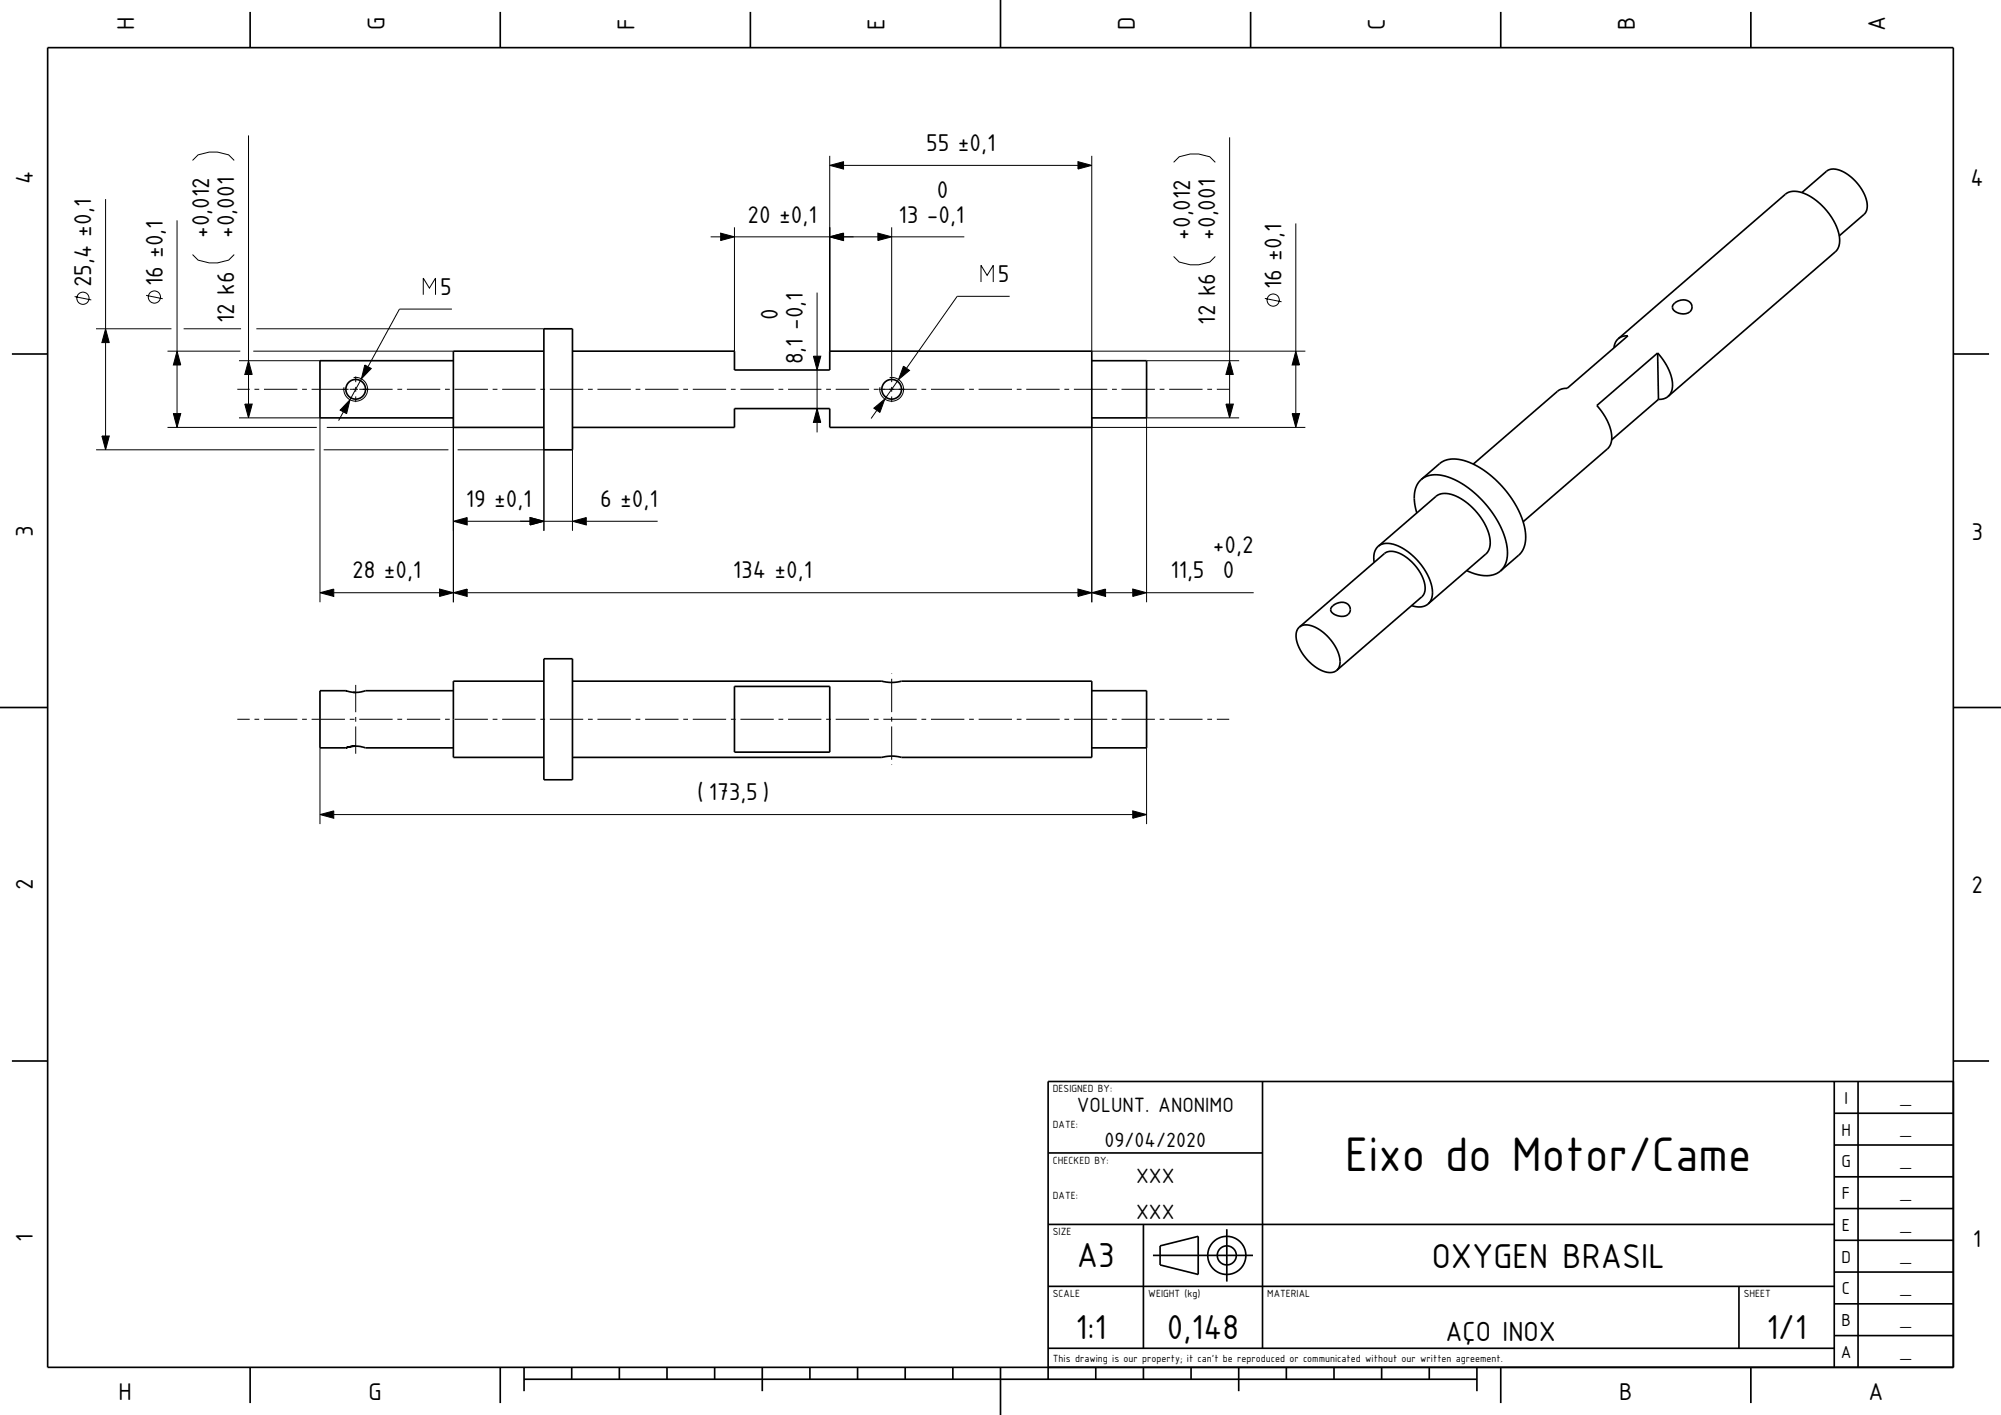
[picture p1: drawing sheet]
<svg xmlns="http://www.w3.org/2000/svg" width="420mm" height="297mm" viewBox="0 0 420 297" stroke-linecap="round" stroke-linejoin="round" font-family="sans-serif">
<g fill="none" stroke="#000" stroke-width=".21">
<path d="M40.4 33.7l1.2-1.2 2.3-.6h1.8l2.3 .6 1.2 1.2M52.2 28.4v47.3M174.2 34.7l2.9-.8v1.6zM174.2 32.7v41M177.1 34.7h49.2M226.3 33.9l2.9 .8-2.9 .8zM229.2 32.7v41h44.8M246.3 34.1l1.2-1.2 2.3-.6h1.8l2.3 .6 1.2 1.2M258.1 28.8v46.9M22.2 41.8v27.2M37.2 46.3v27.4M40.4 53.4l1.2 1.2 2.3 .6h1.8l2.3-.6 1.2-1.2"/>
<path d="M149.2 49.7h2.1M151.3 48.9l2.9 .8-2.9 .8zM154.2 47.7v26M154.2 49.7h20M174.2 49.7l2.9-.8v1.6zM177.1 49.7h7.2M184.3 48.9l2.9 .8-2.9 .8zM187.2 47.7v32.5M187.2 49.7h15.2M205.9 59.2v-3.5l1.3 2.1 1.3-2.1v3.5M246.3 53.8l1.2 1.2 2.3 .6h1.8l2.3-.6 1.2-1.2M272 46.9v26.8"/>
<path d="M15.7 62.3l3.5 .7M20.2 69h15.8M22.2 69l.7 2.9h-1.5zM22.2 71.9v19.6M30.7 62l3.5 .7M35.2 73.7h15.2M37.2 73.7l.7 2.9h-1.5zM37.2 76.6v10.2M38.5 69h12.1M50.2 75.7h17M52.2 75.7l.7 2.9h-1.5zM52.2 78.6v6.2"/>
<path d="M53.2 73.7h42M53.8 69h60.4M74.2 79.2a2.5 2.5 0 0 1 3 2.4 2.5 2.5 0 0 1-2.7 2.6 2.5 2.5 0 0 1-2.3-2.9M74.7 79v1.2M75.9 79.5l-2.4 4.4M76.6 76.6l1.3 .7-2 2.2zM88.8 61.9v-3.5l1.3 2.1 1.3-2.1v3.5M94.9 64.9h-11.1l-6.6 12.1M170.7 74.8h1.6l-.8 2.9zM171.5 61.4v13.4M171.5 77.7v8.1M186.7 79.2a2.5 2.5 0 0 1 3 2.4 2.5 2.5 0 0 1-2.7 2.6 2.5 2.5 0 0 1-2.3-2.9"/>
<path d="M188.6 79.7l-2.9 4.1M189.6 76.9l1.3 .8-2.3 2zM211.9 62.2h-11l-10.6 15.1M240.7 75.7h19.4M258.1 75.7l.8 2.9h-1.6zM258.1 78.6v6.2M265.5 62.6l3.5 .7M272 73.7l.8 2.9h-1.6zM272 76.6v10.2M20.2 94.4h45.8M21.4 91.5h1.5l-.7 2.9zM35.2 89.7h31.3"/>
<path d="M36.4 86.8h1.5l-.7 2.9zM49.8 81.7h2.6M50.2 87.7h17v38.7M51.4 84.8h1.5l-.7 2.9zM53.4 81.7h1M55.4 81.7h7M63.4 81.7h1M65.4 81.7h7.8M67.9 94.4h26.2M68.6 89.7h26.6M72.1 86.4l-1 1.9M73.4 81.7h1.8"/>
<path d="M73.5 83.9l-.7 2.9-1.4-.7zM74.7 81.2v1M74.7 83.2v1.2M75.4 81.7h7M83.4 81.7h1M85.4 81.7h7M93.4 81.7h1M95.2 87.7v38.7M95.4 81.7h7M96.1 94.4h18.1v17M103.4 81.7h1M105.4 81.7h7"/>
<path d="M113.4 81.7h1M115.4 81.7h7M120.2 94.4v17M123.4 81.7h1M125.4 81.7h7M133.4 81.7h1M135.4 81.7h7M143.4 81.7h1M145.4 81.7h7M153.4 81.7h1M155.4 81.7h7M163.4 81.7h1"/>
<path d="M165.4 81.7h7M171.5 85.8l.8 2.9h-1.6zM171.5 88.7v2.1M173.4 81.7h1M175.4 81.7h7M183.4 81.7h1M183.4 85.7l2.3-1.9-1 2.8zM184.1 86.1l-1.3 1.7M184.5 81.7h7.9M187.2 81.2v1M187.2 83.2v1.2M193.4 81.7h1"/>
<path d="M195.4 81.7h7M203.4 81.7h1M205.4 81.7h7M213.4 81.7h1M215.4 81.7h7M223.4 81.7h1M225.4 81.7h7M229.2 89.7h44.8M229.2 87.7v38.7M233.4 81.7h1M235.4 81.7h7M243.4 81.7h1"/>
<path d="M245.4 81.7h7M253.4 81.7h1M255.4 81.7h2.6M257.3 84.8h1.6l-.8 2.9zM260.1 87.7h-19.4v38.7M271.2 86.8h1.6l-.8 2.9zM95.2 109.4l2.9-.8v1.6zM98.1 109.4h13.2M111.3 108.6l2.9 .8-2.9 .8zM114.2 109.4h6M120.2 109.4l2.9-.8v1.6zM123.1 109.4h14.9"/>
<path d="M67.2 124.4l2.9-.8v1.6zM70.1 124.4h22.2M92.3 123.6l2.9 .8-2.9 .8zM95.2 124.4l2.9-.8v1.6zM98.1 124.4h128.2M226.3 123.6l2.9 .8-2.9 .8zM229.2 124.4l2.9-.8v1.6zM232.1 124.4h5.7M237.8 123.6l2.9 .8-2.9 .8zM240.7 124.4h22.4M49.8 151h2.6M53.4 151h1"/>
<path d="M55.4 151h7M63.4 151h1M65.4 151h7M67.2 157v16M73.4 151h1M74.7 143.8v5.7M74.7 150.5v1M74.7 152.5v5.7M75.4 151h7M83.4 151h1M85.4 151h7M93.4 151h1"/>
<path d="M95.4 151h7M103.4 151h1M105.4 151h7M113.4 151h1M115.4 151h7M123.4 151h1M125.4 151h7M133.4 151h1M135.4 151h7M143.4 151h1M145.4 151h7M153.4 151h1"/>
<path d="M155.4 151h7M163.4 151h1M165.4 151h7M173.4 151h1M175.4 151h7M183.4 151h1M185.4 151h7M187.2 141.4v.1M187.2 142.5v7M187.2 150.5v1M187.2 152.5v7M193.4 151h1"/>
<path d="M195.4 151h7M203.4 151h1M205.4 151h7M213.4 151h1M215.4 151h7M223.4 151h1M225.4 151h7M233.4 151h1M235.4 151h7M240.7 157v16M243.4 151h1M245.4 151h7"/>
<path d="M253.4 151h1M255.4 151h2.6M67.2 171l2.9-.8v1.5zM70.1 171h167.7M187.2 160.5v.1M237.8 170.2l2.9 .8-2.9 .7z"/>
<circle cx="17.4" cy="62.6" r="1.28"/>
<circle cx="32.4" cy="62.3" r="1.28"/>
<circle cx="267.2" cy="63" r="1.28"/>
</g>
<g fill="none" stroke="#000" stroke-width=".35">
<path d="M10 10h400v277h-400zM52.5 2.5v7.5M105 2.5v7.5M157.5 2.5v7.5M210 0v10M262.5 2.5v7.5M315 2.5v7.5M367.5 2.5v7.5M378.2 40.4l5.2-4.5a3.6 3.6 0 0 1 4.1 .5 9 9 0 0 1 4.4 7.2l-.2 .8-.4 .5-5.2 4.6M2.5 74.3h7.5M95.2 75.7h-28v12h28M114.2 69h6v25.4h-6z"/>
<path d="M114.2 73.7h-19v16h19M120.2 73.7h34v4h20v-4h55v16h-55v-3.9h-20v3.9h-34M229.2 75.7h11.5v12h-11.5M339.7 71.1l.8-.5 1.2-.1-12.8 11-1 .1-1 .5-17.7 15.3M339.7 71.1l35-30.3a4.3 4.3 0 0 1 4.9 .2l1.5 1 1.7 1.5 1.4 1.7 1 1.7a5.5 5.5 0 0 1 .3 5.7l-35.4 30.6M339.7 71.1l-.7 .9-.2 1M347.9 74.1l-12.7 11 1 1.3 1 1.6a5.8 5.8 0 0 1 .5 5.8l-18 15.7M347.9 74.1l1.2 1.5 1 1.6a5.6 5.6 0 0 1 .3 5.7l-.3 .3M347.9 74.1l.2 9.7M351.5 63.6a2.31 2.31 0 0 1 3.6 .4 1.5 1.5 0 0 1-1.7 1.9 1.95 1.95 0 0 1-2.4-1.6zM410 74.3h7.5M348.1 83.8l-9.8 8.5"/>
<path d="M350.1 83.2l-.9 .5-1.1 .1M289.3 114.7l12.1-10.5a4.5 4.5 0 0 1 5.1 .4l1.5 1 1.6 1.5 1.1 1.4 1.1 1.8a5.6 5.6 0 0 1 .3 5.7l-12.4 10.8M289.3 114.7a3.6 3.6 0 0 0-.9 3.3M289.3 114.7a4.3 4.3 0 0 1 4.8 .2l1.5 1 1.7 1.4 1.4 1.8 1 1.6a5.7 5.7 0 0 1 .4 5.7l-.4 .4M298.3 100.6l4.4-3.6 1.3-.5 1.7-.1 2.5 .6 2.5 1.2 2.6 2 2.3 2.2 1.9 2.6 1.5 2.7 .9 2.7 .3 2.6-.2 1.7-.8 1.4-4.3 3.7M298.3 100.6l1.1-.6 1.6-.3 1.5 .1 1.9 .5 1.9 .9 1.9 1.2 1.8 1.5 1.8 1.8 1.4 1.8 1.4 2.3 .9 2 .7 2.1 .2 1.8-.1 1.7-.5 1.4-.9 1M298.3 100.6l-.9 1.2-.5 1.6v1.9l.5 2.4M307.9 119.8l2 .7 2.1 .3 1.6-.2 1.3-.8M114.2 138.3h6v25.4h-6zM272.7 131.6l17.9-15.4a3.6 3.6 0 0 1 4.1 .5 9.1 9.1 0 0 1 4.4 7.2l-.2 .7-.5 .7-17.8 15.4M272.7 131.6a3.7 3.7 0 0 0 0 4.3 9.1 9.1 0 0 0 6.3 5.3l.9-.1 .7-.4M272.7 131.6a3.6 3.6 0 0 1 4.2 .5 9 9 0 0 1 4.4 7.2l-.2 .7-.5 .7"/>
<path d="M279.8 127.1a2.4 2.4 0 0 1 3.4 0 1.51 1.51 0 0 1-.1 1.7 1.51 1.51 0 0 1-1.6 .6 2.22 2.22 0 0 1-2.2-1.4l.1-.4zM299.7 126.8a3.5 3.5 0 0 1-3.4 .3M0 148.5h10M72.6 157l2.1-.4zM72.6 145h-5.4v12h5.4M74.1 145.3h.5M74.7 156.6l2 .4h18.5M95.2 145h-18.5a6 6 0 0 1-4.1 0h.1M114.2 143h-19v16h19M120.2 143h64.9a8 8 0 0 0 4.1 0h40v16h-40a8 8 0 0 0-4.1 0h-64.9M154.2 144.1h20v13.8h-20zM229.2 145h11.5v12h-11.5"/>
<path d="M410 148.5h10M2.5 222.7h7.5M265 227v56M385 233.7h25M385 227v60M390 227v60M410 222.7h7.5M410 227h-190v62.5M220 257h165M220 242h45M240 257v26M257.5 258v11"/>
<path d="M385 253.7h25M385 247h25M385 240.3h25M220 270h165M242 263.5h21M243.5 261.5l8-2v8l-8-2zM365 270v13M385 273.7h25M385 267h25M385 260.3h25M52.5 287v7.5M105 287v7.5"/>
<path d="M110 289.5h200M110 287v5M120 287v2.5M130 287v2.5M140 287v2.5M150 287v2.5M160 287v5M170 287v2.5M180 287v2.5M190 287v2.5M200 287v2.5M210 287v10"/>
<path d="M220 283h165M230 287v2.5M240 287v2.5M250 287v2.5M260 287v5M270 287v2.5M280 287v2.5M290 287v2.5M300 287v2.5M310 287v5M315 287v7.5M367.5 287v7.5"/>
<path d="M385 280.3h25"/>
<circle cx="74.7" cy="81.7" r="2.07"/>
<circle cx="187.2" cy="81.7" r="2.07"/>
<circle cx="257.5" cy="263.5" r="2"/>
<circle cx="257.5" cy="263.5" r="4"/>
</g>
<g fill="#000">
<path d="M174.2 34.7l2.9-.8v1.6z" fill-rule="evenodd"/>
<path d="M226.3 33.9l2.9 .8-2.9 .8z" fill-rule="evenodd"/>
<path d="M151.3 48.9l2.9 .8-2.9 .8z" fill-rule="evenodd"/>
<path d="M174.2 49.7l2.9-.8v1.6z" fill-rule="evenodd"/>
<path d="M174.2 49.7l2.9-.8v1.6z" fill-rule="evenodd"/>
<path d="M184.3 48.9l2.9 .8-2.9 .8z" fill-rule="evenodd"/>
<path d="M22.2 69l.7 2.9h-1.5z" fill-rule="evenodd"/>
<path d="M37.2 73.7l.7 2.9h-1.5z" fill-rule="evenodd"/>
<path d="M52.2 75.7l.7 2.9h-1.5z" fill-rule="evenodd"/>
<path d="M76.6 76.6l1.3 .7-2 2.2z" fill-rule="evenodd"/>
<path d="M170.7 74.8h1.6l-.8 2.9z" fill-rule="evenodd"/>
<path d="M189.6 76.9l1.3 .8-2.3 2z" fill-rule="evenodd"/>
<path d="M258.1 75.7l.8 2.9h-1.6z" fill-rule="evenodd"/>
<path d="M272 73.7l.8 2.9h-1.6z" fill-rule="evenodd"/>
<path d="M21.4 91.5h1.5l-.7 2.9z" fill-rule="evenodd"/>
<path d="M36.4 86.8h1.5l-.7 2.9z" fill-rule="evenodd"/>
<path d="M51.4 84.8h1.5l-.7 2.9z" fill-rule="evenodd"/>
<path d="M73.5 83.9l-.7 2.9-1.4-.7z" fill-rule="evenodd"/>
<path d="M171.5 85.8l.8 2.9h-1.6z" fill-rule="evenodd"/>
<path d="M183.4 85.7l2.3-1.9-1 2.8z" fill-rule="evenodd"/>
<path d="M257.3 84.8h1.6l-.8 2.9z" fill-rule="evenodd"/>
<path d="M271.2 86.8h1.6l-.8 2.9z" fill-rule="evenodd"/>
<path d="M95.2 109.4l2.9-.8v1.6z" fill-rule="evenodd"/>
<path d="M111.3 108.6l2.9 .8-2.9 .8z" fill-rule="evenodd"/>
<path d="M111.3 108.6l2.9 .8-2.9 .8z" fill-rule="evenodd"/>
<path d="M120.2 109.4l2.9-.8v1.6z" fill-rule="evenodd"/>
<path d="M67.2 124.4l2.9-.8v1.6z" fill-rule="evenodd"/>
<path d="M92.3 123.6l2.9 .8-2.9 .8z" fill-rule="evenodd"/>
<path d="M95.2 124.4l2.9-.8v1.6z" fill-rule="evenodd"/>
<path d="M226.3 123.6l2.9 .8-2.9 .8z" fill-rule="evenodd"/>
<path d="M229.2 124.4l2.9-.8v1.6z" fill-rule="evenodd"/>
<path d="M237.8 123.6l2.9 .8-2.9 .8z" fill-rule="evenodd"/>
<path d="M67.2 171l2.9-.8v1.5z" fill-rule="evenodd"/>
<path d="M237.8 170.2l2.9 .8-2.9 .7z" fill-rule="evenodd"/>
</g>
<text font-size="9.8" x="282.3" y="245.8">Eixo do Motor/Came</text>
<g font-size="7">
<text x="226" y="266">A3</text>
<text x="300.5" y="266.2">OXYGEN BRASIL</text>
<text x="225.8" y="281">1:1</text>
<text x="244.9" y="281">0,148</text>
<text x="370.8" y="281">1/1</text>
</g>
<text font-size="5.6" x="303.4" y="281.4">AÇO INOX</text>
<g font-size="4.9">
<text x="28.2" y="6.4" transform="rotate(-90 28.2 6.4)">H</text>
<text x="80.7" y="6.4" transform="rotate(-90 80.7 6.4)">G</text>
<text x="133.2" y="6.2" transform="rotate(-90 133.2 6.2)">F</text>
<text x="185.7" y="6.2" transform="rotate(-90 185.7 6.2)">E</text>
<text x="238.2" y="6.4" transform="rotate(-90 238.2 6.4)">D</text>
<text x="290.7" y="6.2" transform="rotate(-90 290.7 6.2)">C</text>
<text x="343.2" y="6.4" transform="rotate(-90 343.2 6.4)">B</text>
<text x="395.7" y="6.6" transform="rotate(-90 395.7 6.6)">A</text>
<text x="194.4" y="31.7">55 ±0,1</text>
<text x="6.9" y="38.6" transform="rotate(-90 6.9 38.6)">4</text>
<text x="196.6" y="41.5">0</text>
<text x="413.6" y="39.1">4</text>
<text x="156.9" y="46.7">20 ±0,1</text>
<text x="188.6" y="46.7">13 -0,1</text>
<text x="43.9" y="49.9" transform="rotate(-90 43.9 49.9)">+0,012</text>
<text x="49.2" y="49.9" transform="rotate(-90 49.2 49.9)">+0,001</text>
<text x="249.8" y="50.3" transform="rotate(-90 249.8 50.3)">+0,012</text>
<text x="255.1" y="50.3" transform="rotate(-90 255.1 50.3)">+0,001</text>
<text x="209.5" y="59.2">5</text>
<text x="19.2" y="60.3" transform="rotate(-90 19.2 60.3)">25,4 ±0,1</text>
<text x="34.2" y="60.1" transform="rotate(-90 34.2 60.1)">16 ±0,1</text>
<text x="92.4" y="61.9">5</text>
<text x="269" y="60.7" transform="rotate(-90 269 60.7)">16 ±0,1</text>
<text x="49.2" y="67.8" transform="rotate(-90 49.2 67.8)">12 k6</text>
<text x="163.3" y="67.2" transform="rotate(-90 163.3 67.2)">0</text>
<text x="255.1" y="68.2" transform="rotate(-90 255.1 68.2)">12 k6</text>
<text x="168.5" y="76.5" transform="rotate(-90 168.5 76.5)">8,1 -0,1</text>
<text x="97.8" y="106.4">19 ±0,1</text>
<text x="126" y="106.4">6 ±0,1</text>
<text x="6.9" y="112.6" transform="rotate(-90 6.9 112.6)">3</text>
<text x="413.8" y="113.3">3</text>
<text x="254.6" y="116.2">+0,2</text>
<text x="73.9" y="121.4">28 ±0,1</text>
<text x="153.9" y="121.4">134 ±0,1</text>
<text x="245.7" y="121.4">11,5</text>
<text x="256.7" y="121.4">0</text>
<text x="146.4" y="168">( 173,5 )</text>
<text x="6.9" y="186.8" transform="rotate(-90 6.9 186.8)">2</text>
<text x="413.8" y="187.5">2</text>
<text x="6.9" y="260.7" transform="rotate(-90 6.9 260.7)">1</text>
<text x="414.1" y="261.7">1</text>
<text x="24.8" y="293.9">H</text>
<text x="77.4" y="293.9">G</text>
<text x="339.8" y="293.9">B</text>
<text x="392.2" y="293.9">A</text>
</g>
<g font-size="4.2">
<text x="226" y="233.3">VOLUNT. ANONIMO</text>
<text x="231.9" y="240.8">09/04/2020</text>
<text x="238.5" y="248.3">XXX</text>
<text x="238.5" y="255.8">XXX</text>
</g>
<g font-size="3.5">
<text x="387.1" y="231.7">I</text>
<text x="386.5" y="238.4">H</text>
<text x="386.5" y="245">G</text>
<text x="386.6" y="251.7">F</text>
<text x="386.6" y="258.4">E</text>
<text x="386.5" y="265">D</text>
<text x="386.6" y="271.7">C</text>
<text x="386.5" y="278.4">B</text>
<text x="386.4" y="285">A</text>
</g>
<g font-size="2.8">
<text x="399.1" y="231.4">_</text>
<text x="399.1" y="238.1">_</text>
<text x="399.1" y="244.8">_</text>
<text x="399.1" y="251.4">_</text>
<text x="399.1" y="258.1">_</text>
<text x="399.1" y="264.8">_</text>
<text x="399.1" y="271.4">_</text>
<text x="399.1" y="278.1">_</text>
<text x="399.1" y="284.8">_</text>
</g>
<g font-size="2.1">
<text x="221" y="229.2">DESIGNED BY:</text>
<text x="221" y="236.7">DATE:</text>
<text x="221" y="244.2">CHECKED BY:</text>
<text x="221" y="251.7">DATE:</text>
<text x="221" y="259.2">SIZE</text>
<text x="221" y="272.2">SCALE</text>
<text x="241" y="272.2">WEIGHT (kg)</text>
<text x="266" y="272.2">MATERIAL</text>
<text x="366" y="272.2">SHEET</text>
<text x="221" y="285.8">This drawing is our property; it can't be reproduced or communicated without our written agreement.</text>
</g>
</svg>
